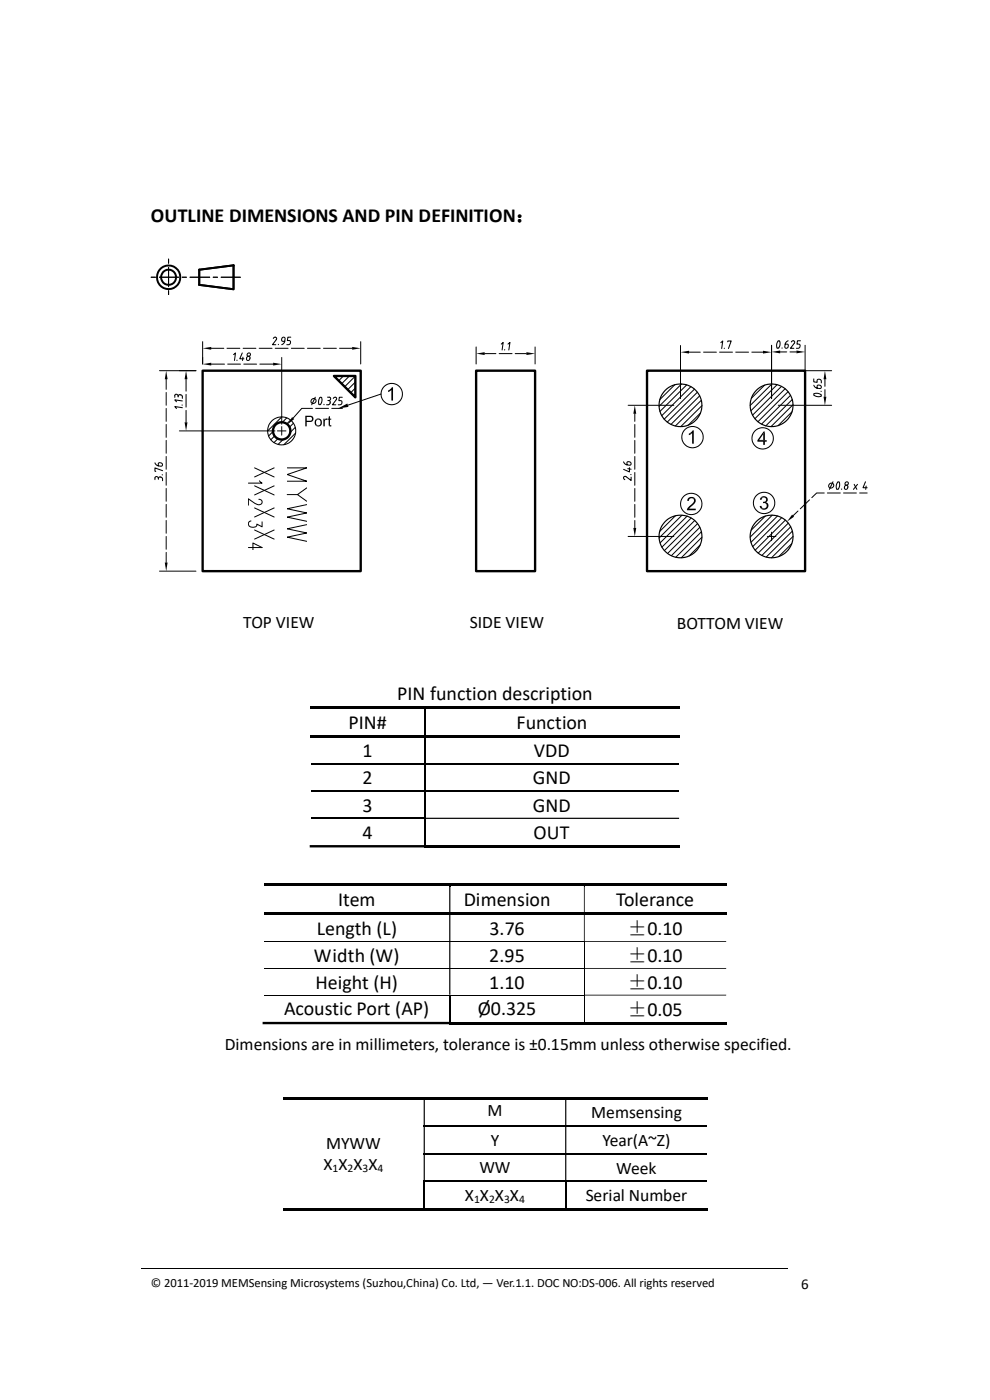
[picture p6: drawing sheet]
<svg xmlns="http://www.w3.org/2000/svg" width="210mm" height="297mm" viewBox="0 0 210 297" stroke-linecap="round" stroke-linejoin="round" font-family="sans-serif">
<g fill="none" stroke="#000" stroke-width=".21">
<path d="M32.1 58.8h.9M33.8 58.8h4.1M35.8 55v.8M35.8 56.7v4.1M38.7 58.8h.8M40.3 58.8h4.2M45.2 58.8h.9M46.9 58.8h4.1M33.8 78.6h7.8M35.8 61.7v.8M43 72.5v4.7M44.8 73.9h2.7"/>
<path d="M44.8 77.3h2.8M48.2 73.9h2.7M48.3 77.3h2.7M51.6 73.9h2.7M51.7 77.3h2.7M55 73.9h2.7M55.1 77.3h2.8M58.4 73.9h2.7M59.8 75.8v14.2M61.8 73.9h2.7M65.2 73.9h2.7M68.6 73.9h2.8"/>
<path d="M71.6 79.8l-.4 .3M72 73.9h2.7M72.9 79.8l-1.1 1M74.1 79.8l-1.6 1.6M75.4 79.8l-2.3 2.2M76.5 72.5v4.7M101 73.6v3.6M102.8 75h2.4M105.9 75h2.7M109.3 75h2.4M113.5 73.6v3.6M144.4 73.3v11.3"/>
<path d="M146.2 74.7h2.4M149.2 74.7h2.8M152.7 74.7h2.7M156.1 74.7h2.7M159.5 74.7h2.4M163.7 73.2v11.4M165.1 78.6h11.3M165.5 74.7h1.4M167.6 74.7h1.4M170.8 73.2v11.4M35.3 80.4v2.2M35.3 83.3v2.7"/>
<path d="M35.3 86.7v2.7M35.3 90.1v2.7M35.3 93.4v2.8M35.3 96.8v2.8M38.1 91.4h20.2M39.5 80.4v2.6M39.5 83.7v2.7M39.5 87.1v2.5M57.9 91.6l-.9 .9M58.3 92.5l-.9 .8M58.8 91.4h1.9M58.9 93.1l-.8 .8"/>
<path d="M59.8 90.5v1.8M59.8 88.4l-3 3M60.1 93.2l-1.1 1.1M60.8 88.7l-.9 .9M61.6 89.1l-.8 .8M62.3 89.8l-.9 .8M62.6 90.7l-1 1M62.7 91.9l-2.5 2.4M66.3 86.6h-2.3l-1.8 2.1M67 86.6h2.7M70.4 86.6h2.2M75.4 81.1l-1.6 1.6"/>
<path d="M75.4 82.3l-1 1M75.4 83.6l-.4 .3M80.8 83.6l-7 2.4M133.2 86h9.7M134.7 87.8v1.6M134.7 90.1v2.7M134.7 93.4v2.8M134.7 96.8v2.8M143.1 81.6l-3.1 3.2M144.6 81.5l-4.8 4.7M145.7 81.7l-5.7 5.6M146.6 82l-6.2 6.2"/>
<path d="M147.3 82.6l-6.4 6.3M147.9 83.2l-6.4 6.4M148.4 84l-6.1 6M148.6 87.6l-2.6 2.6M148.8 84.9l-5.5 5.5M148.9 86.1l-4.5 4.4M162.2 81.7l-2.8 2.8M163.7 81.5l-4.6 4.5M164.9 81.6l-5.6 5.5M165.1 86h11.3M165.8 82l-6.2 6.1M166.6 82.5l-6.5 6.3"/>
<path d="M167.2 83.1l-6.4 6.4M167.7 83.9l-6.2 6.1M168 87.3l-2.9 3M168.1 84.8l-5.6 5.5M168.2 85.9l-4.6 4.6M175 80.4v1.6M175 82.7v1.5M35.3 100.2v2.8M35.3 103.6v2.7M35.3 107v2.7M35.3 110.4v2.7M35.3 113.8v2.7"/>
<path d="M35.3 117.2v2.1M133.2 113.8h9.7M134.7 100.2v2.8M134.7 103.6v2.7M134.7 107v2.7M134.7 110.4v1.6M143.3 109.4l-3.4 3.3M144.7 109.3l-4.9 4.8M145.8 109.5l-5.8 5.7M146.6 109.9l-6.2 6.2M147.4 110.4l-6.5 6.4M148 111.1l-6.4 6.3"/>
<path d="M148.5 111.9l-6.1 6M148.5 115.6l-2.3 2.3M148.8 112.8l-5.4 5.4M148.9 114l-4.4 4.3M162.4 109.5l-3.1 3M162.8 113.8h1.8M163.7 112.9v1.8M163.8 109.3l-4.7 4.7M164.9 109.5l-5.6 5.6M165.8 109.8l-6.1 6.2M166.6 110.3l-6.4 6.4M167.2 111l-6.4 6.3"/>
<path d="M167.7 111.7l-6.1 6.1M168 115.3l-2.8 2.8M168.1 112.7l-5.6 5.5M168.2 113.8l-4.5 4.5M169.3 108.4l-1 1M171.7 106l-1.9 1.9M174.9 104.6h-1.7l-1 1M175.5 104.6h2.8M178.9 104.6h2.8M182.4 104.6h1.6M33.8 121.2h7.8M56 199.7h68"/>
<path d="M124 199.8v5.6M56 205.4h68M56 211.1h68M124 205.5v5.5M124 211.2v5.6M30 269.1h137"/>
</g>
<g fill="none" stroke="#000" stroke-width=".41">
<path d="M42.3 57.2l7.2-.9v5.1l-7.2-1z"/>
<circle cx="35.7" cy="58.8" r="2.5"/>
<circle cx="35.8" cy="58.8" r="1.61"/>
</g>
<g fill="none" stroke="#000" stroke-width=".5">
<path d="M43 78.6h33.5v42.6h-33.5zM70.8 79.8h4.6v4.5zM101 78.6h12.5v42.6h-12.5zM137.3 78.6h33.5v42.6h-33.5z"/>
<circle cx="59.8" cy="91.4" r="1.84"/>
</g>
<g fill="none" stroke="#000" stroke-width=".25">
<path d="M90.1 150.4v5.5M90.1 156.5v5.4M66 162.1h78.1M66 167.9h78.1M66 173.6h24.2M90.1 162.2v5.5M90.1 168v5.5M90.1 173.7v5.6M95.4 211.2v5.6M89.9 238.9h60.1M89.9 244.8h60.1M89.9 250.7h60.1"/>
<path d="M90 250.8v5.6M120 250.8v5.6"/>
<circle cx="144.4" cy="86" r="4.5"/>
<circle cx="163.7" cy="86" r="4.5"/>
<circle cx="144.4" cy="113.8" r="4.5"/>
<circle cx="163.7" cy="113.8" r="4.5"/>
</g>
<g fill="none" stroke="#000" stroke-width=".22">
<path d="M49.6 75.2l.4-.3-.3 1.6M50.3 76.4v.1M51.4 74.9l-.5 1.2h.9M51.5 75.8l-.1 .7M58 71.8a.35 .35 0 0 1 .5-.3 .35 .35 0 0 1 .1 .6l-.8 1h.7M59.1 73l-.1 .1M60.4 72.4h-.4a.41 .41 0 0 1-.2-.6 .41 .41 0 0 1 .7 .1l-.2 .8-.5 .4M61.7 71.5h-.6l-.1 .7h.3a.45 .45 0 0 1 .3 .5 .45 .45 0 0 1-.4 .4h-.4M106.3 73l.4-.4-.2 1.7M107.1 74.2l-.1 .1M107.8 73l.4-.4-.3 1.7M152.9 72.7l.4-.4-.2 1.6"/>
<path d="M153.7 73.9h-.1M154.4 72.5v-.2h.7l-.6 1.6M165 72.4l.2-.1a1.01 1.01 0 0 1-.2 1.6 1.22 1.22 0 0 1 0-1.5zM165.9 73.8v.1M167.2 72.3a1.2 1.2 0 0 0-.7 1.4 .45 .45 0 0 0 .7-.1 .45 .45 0 0 0-.2-.6h-.4M167.9 72.6a.35 .35 0 0 1 .5-.3 .35 .35 0 0 1 .1 .5l-.8 1.1h.7M169.8 72.3h-.6l-.1 .7h.3a.45 .45 0 0 1 .3 .5 .45 .45 0 0 1-.4 .4h-.4M32.9 98.2l.5 .6 .7 .1a.42 .42 0 0 0 .2-.7 .42 .42 0 0 0-.7 .2v.4M34.5 99.9l-1.6-.6v.7h.1M37.8 84a.37 .37 0 0 0-.3-.4 .37 .37 0 0 0-.4 .3v.4M37.8 84a.46 .46 0 0 1 .5-.3 .46 .46 0 0 1 .4 .5v.3M37.8 84v.2"/>
<path d="M38.6 85.9h.1M38.7 86.5l-1.6-.2 .3 .4M38.7 85.1l-1.6-.3 .3 .4M66.9 84.3l-.8 1.6M67.9 84.4l.1-.1a1.02 1.02 0 0 1-.1 1.6 .84 .84 0 0 1-.2-1.3zM68.7 85.8v.1M69.5 84.3h.4a.36 .36 0 0 1 .2 .4 .36 .36 0 0 1-.4 .3M69.6 85h.1M69.7 85a.46 .46 0 0 1 .4 .5 .46 .46 0 0 1-.5 .4h-.3M70.7 84.5a.35 .35 0 0 1 .5-.2 .35 .35 0 0 1 .1 .5l-.8 1.1h.7M72.6 84.3h-.6l-.1 .7h.3a.45 .45 0 0 1 .4 .5 .45 .45 0 0 1-.5 .4h-.3M132.3 98l.5 .6 .7 .1a.42 .42 0 0 0 .2-.7 .42 .42 0 0 0-.7 .2v.4"/>
<path d="M133.2 99.4l.7 .1M133.5 99.2v.9l-1.2-.5M172.6 81.7l.6 .6 .7 .1a.42 .42 0 0 0 .1-.7 .42 .42 0 0 0-.7 .2v.5M172.6 80.4v.6l.7 .1v-.3a.46 .46 0 0 1 .5-.4 .46 .46 0 0 1 .4 .5v.3M172.7 83.6a1.16 1.16 0 0 1 1.5 .3 1.13 1.13 0 0 1-1.6-.3zM174.1 83h.1M33.6 101.5a.45 .45 0 0 1 .5-.3 .45 .45 0 0 1 .4 .4v.4M33.6 101.5v.2M33.6 101.5a.37 .37 0 0 0-.3-.4 .37 .37 0 0 0-.4 .3v.4M34.4 100.7h.1M133.8 100.7h.1M133.9 101.2v.7l-1.1-.8a.35 .35 0 0 0-.5 .2 .35 .35 0 0 0 .2 .5"/>
<path d="M176.7 102.2l-.7 1.6M177.7 102.2h.1a1.01 1.01 0 0 1-.2 1.6 1.23 1.23 0 0 1 .1-1.6zM178.6 103.7l-.1 .1M181.2 102.8l.6 1M181.9 102.8l-.9 1M183.6 102.2l-.5 1.3h.9M183.7 103.1l-.1 .7"/>
<circle cx="52.6" cy="76.1" r=".42"/>
<circle cx="52.8" cy="75.3" r=".36"/>
<circle cx="59.8" cy="91.4" r="2.98"/>
<circle cx="66.5" cy="85.1" r=".54"/>
<circle cx="83.1" cy="83.6" r="2.27"/>
<circle cx="146.9" cy="92.7" r="2.27"/>
<circle cx="161.8" cy="93" r="2.27"/>
<circle cx="146.6" cy="106.9" r="2.27"/>
<circle cx="162.1" cy="106.7" r="2.27"/>
<circle cx="176.3" cy="103.1" r=".54"/>
<circle cx="179.5" cy="103.4" r=".42"/>
<circle cx="179.6" cy="102.6" r=".36"/>
</g>
<g fill="#000">
<path d="M43 73.9l1.8-.3v.6zM43 77.3l1.8-.4v.6zM57.9 76.9l1.9 .4-1.9 .2zM74.7 73.6l1.8 .3-1.8 .3zM101 75l1.8-.3v.6zM111.7 74.7l1.8 .3-1.8 .3zM144.4 74.7l1.8-.3v.6zM161.9 74.4l1.8 .3-1.8 .3zM163.7 74.7l1.8-.3v.6zM169 74.4l1.8 .3-1.8 .3zM35.3 78.6l.3 1.8h-.6zM39.5 78.6l.3 1.8h-.6z"/>
<path d="M39.2 89.6h.6l-.3 1.8zM62 88.5l.4 .4-1.4 1.1zM71.6 86.7l2.1-1.1 .2 .7zM134.7 86l.3 1.8h-.6zM174.7 84.2h.6l-.3 1.8zM175 78.6l.3 1.8h-.6zM35 119.3h.6l-.3 1.9zM134.4 112h.6l-.3 1.8zM168 109.2l.5 .4-1.6 1.1z"/>
<path d="M64.8 88.2h1.1l.5 .2-1.3 .1v.8h1.2l-.4 .2h-.8v1h-.3z" fill-rule="evenodd"/>
<path d="M65.6 88.5l.8-.1 .1 .4-.2 .5h-1.2h.7a.41 .41 0 0 0 .4-.5 .41 .41 0 0 0-.6-.3z" fill-rule="evenodd"/>
<path d="M67 89h.5a.64 .64 0 0 0-.5 .6 .64 .64 0 0 0 .5 .7h-.5l-.2-.2v-.6z" fill-rule="evenodd"/>
<path d="M67 89a.82 .82 0 0 1 1.1 .1 .82 .82 0 0 1 0 1.1 .82 .82 0 0 1-1.1 .1h.5a.65 .65 0 0 0 .5-.7 .65 .65 0 0 0-.5-.6z" fill-rule="evenodd"/>
<path d="M68.6 88.8h.3v.3h.3l-.3 .3v1.1h-.3z" fill-rule="evenodd"/>
<path d="M69 88.8l.5 .1-.1 .2h-.5z" fill-rule="evenodd"/>
<path d="M69.7 88.4l.3-.2v.6h.3v.2h-.3v1.1l.1 .1h-.4v-1.2h-.2v-.2h.2z" fill-rule="evenodd"/>
<path d="M69.7 90.2h.6v.3l-.4-.1z" fill-rule="evenodd"/>
<path d="M82.3 82.9l.7-.1-.7 .4z" fill-rule="evenodd"/>
<path d="M82.5 82.7l.6-.5h.3v2.8h-.4v-2.2z" fill-rule="evenodd"/>
<path d="M146.1 92l.7-.1-.7 .4z" fill-rule="evenodd"/>
<path d="M146.3 91.9l.6-.6h.3v2.8h-.4v-2.2z" fill-rule="evenodd"/>
<path d="M162.3 91.6v1.8h-1.3h.9v-1.3z" fill-rule="evenodd"/>
<path d="M162 91.6h.3l-1.3 1.8h1.6v.3h-.3v.7h-.4v-.7h-1.2v-.3z" fill-rule="evenodd"/>
<path d="M146 105.7l.4-.3h.5l.5 .3h-.9l-.2 .2-.2 .4-.3-.1z" fill-rule="evenodd"/>
<path d="M146.7 105.7h.7l.2 .7-1.4 1.5h1.4v.3h-1.9l.2-.5 .8-.7a.64 .64 0 0 0 .5-.7 .64 .64 0 0 0-.5-.6z" fill-rule="evenodd"/>
<path d="M161.4 105.5h.7l-.4 .2-.2 .4-.3-.1z" fill-rule="evenodd"/>
<path d="M161.2 107.4l.3-.1 .2 .4 .4 .2h-.7z" fill-rule="evenodd"/>
<path d="M161.9 106.5h.7l-.1 .1 .3 .1-.9 .1z" fill-rule="evenodd"/>
<path d="M161.4 105.5a.77 .77 0 0 1 1.1-.1 .77 .77 0 0 1 .1 1.1h-.7a.46 .46 0 0 0 .6-.4 .46 .46 0 0 0-.4-.6z" fill-rule="evenodd"/>
<path d="M162.1 106.7h.7a.9 .9 0 0 1-.1 1.3 .9 .9 0 0 1-1.3-.1h.7a.57 .57 0 0 0 .6-.6 .57 .57 0 0 0-.6-.6z" fill-rule="evenodd"/>
<path d="M90 149.9h54.1v.5h-54.1z" fill-rule="evenodd"/>
<path d="M90 155.9h54.1v.5h-54.1z" fill-rule="evenodd"/>
<path d="M90 179.3h54.1v.5h-54.1z" fill-rule="evenodd"/>
<path d="M90.2 173.5h53.9v.2h-53.9zM65.7 179.3h24.3v.5h-24.3z" fill-rule="evenodd"/>
<path d="M95.3 187.5h28.6v.5h-28.6z" fill-rule="evenodd"/>
<path d="M95.3 188h.2v5.5h-.2zM123.9 188h.1v5.5h-.1z" fill-rule="evenodd"/>
<path d="M95.3 193.5h28.6v.6h-28.6z" fill-rule="evenodd"/>
<path d="M95.3 194.1h.2v5.5h-.2zM123.9 194.1h.1v5.5h-.1z" fill-rule="evenodd"/>
<path d="M123.9 187.5h30.2v.5h-30.2z" fill-rule="evenodd"/>
<path d="M123.9 193.5h30.2v.6h-30.2z" fill-rule="evenodd"/>
<path d="M124 199.6h30.1v.2h-30.1zM95.3 199.8h.2v5.6h-.2z" fill-rule="evenodd"/>
<path d="M95.3 216.8h28.6v.5h-28.6z" fill-rule="evenodd"/>
<path d="M123.9 216.8h30.2v.5h-30.2z" fill-rule="evenodd"/>
<path d="M124 205.4h30.1v.1h-30.1zM95.3 205.5h.2v5.5h-.2z" fill-rule="evenodd"/>
<path d="M124 211h30.1v.2h-30.1zM55.7 216.8h39.6v.5h-39.6z" fill-rule="evenodd"/>
<path d="M89.9 232.7h30v.5h-30z" fill-rule="evenodd"/>
<path d="M89.9 233.3h.2v5.5h-.2zM119.9 233.3h.2v5.5h-.2z" fill-rule="evenodd"/>
<path d="M89.9 239.1h.2v5.6h-.2zM119.9 239.1h.2v5.6h-.2z" fill-rule="evenodd"/>
<path d="M119.9 232.7h30.1v.5h-30.1z" fill-rule="evenodd"/>
<path d="M89.9 244.9h.2v5.6h-.2zM119.9 244.9h.2v5.6h-.2z" fill-rule="evenodd"/>
<path d="M89.9 256.4h30v.5h-30z" fill-rule="evenodd"/>
<path d="M119.9 256.4h30.1v.5h-30.1z" fill-rule="evenodd"/>
</g>
<g fill="#000">
<path d="M66 149.9h24v.5h-24zM66 155.9h24v.5h-24zM90 150.4h.2zM90 156.4l.2 .1zM56 187.5h39.3v.5h-39.3zM56 193.5h39.3v.6h-39.3zM95.3 188h.2zM95.3 194.1h.2zM123.9 188h.1zM123.9 194.1h.1zM60 232.7h29.9v.5h-29.9zM89.9 233.2l.2 .1z"/>
<path d="M119.9 233.2l.2 .1zM60 256.4h29.9v.5h-29.9z"/>
</g>
<g fill="#fff">
<path d="M43.1 217.5h129.4v8.1h-129.4z"/>
<path d="M49.1 128h21.3v7.9h-21.3z"/>
<path d="M141.1 128.1h33v7.9h-33z"/>
<path d="M97.2 128h21.3v7.9h-21.3z"/>
</g>
<g fill="none" stroke="#000" stroke-width=".21">
<path d="M54 99.3l4.2 1.9M58.2 99.3l-4.2 1.9M60.9 99.3h4.2l-4.2 1.4 4.2 1.4h-4.2M52.7 116.2h2.9l-1.9-1v1.4M53.2 110.5a.65 .65 0 0 0-.5 .6 .65 .65 0 0 0 .4 .7l.4 .1a.84 .84 0 0 0 1-.4v-.3l1.1 .6v-1.1M54 103.1l4.2 1.9M54 107.8l4.2 1.9M54 112.4l4.2 2M54.9 105.9l.4 .1a.64 .64 0 0 1 .1 .9 .64 .64 0 0 1-.9 .1l-1.8-1.2v1.4M55 102l.6 .5h-2.9M58.2 103.1l-4.2 1.9M58.2 107.8l-4.2 1.9"/>
<path d="M58.2 112.4l-4.2 2M60.9 104.9h2.2M65.1 103.5l-2 1.4 2 1.4M65.1 107.1l-4.2 .8 4.2 .9-4.2 .9 4.2 .9M65.1 111.3l-4.2 .9 4.2 .9-4.2 .9 4.2 .8"/>
</g>
<g font-size="4.2">
<text x="32" y="47.1">OUTLINE DIMENSIONS AND PIN DEFINITION：</text>
<text x="84.2" y="148.5">PIN function description</text>
<text x="74" y="154.6">PIN#</text>
<text x="109.6" y="154.6">Function</text>
<text x="76.9" y="160.6">1</text>
<text x="113.2" y="160.6">VDD</text>
<text x="76.9" y="166.4">2</text>
<text x="113.1" y="166.4">GND</text>
<text x="76.9" y="172.2">3</text>
<text x="113.1" y="172.2">GND</text>
<text x="76.9" y="177.9">4</text>
<text x="113.2" y="177.9">OUT</text>
<text x="71.7" y="192.2">Item</text>
<text x="98.4" y="192.2">Dimension</text>
<text x="130.7" y="192.2">Tolerance</text>
<text x="67.2" y="198.3">Length (L)</text>
<text x="103.8" y="198.3">3.76</text>
<text x="133.1" y="198.3">±0.10</text>
<text x="66.6" y="204">Width (W)</text>
<text x="66.9" y="209.7">Height (H)</text>
<text x="103.8" y="209.7">1.10</text>
<text x="103.8" y="204">2.95</text>
<text x="133.1" y="204">±0.10</text>
<text x="133.1" y="209.8">±0.10</text>
<text x="60.3" y="215.4">Acoustic Port (AP)</text>
<text x="101.3" y="215.4">Ø0.325</text>
<text x="133.1" y="215.5">±0.05</text>
</g>
<g font-size="3.7">
<text x="51.6" y="133.3">TOP VIEW</text>
<text x="99.7" y="133.3">SIDE VIEW</text>
<text x="143.6" y="133.4">BOTTOM VIEW</text>
<text x="47.7" y="222.8">Dimensions are in millimeters, tolerance is ±0.15mm unless otherwise specified.</text>
<text x="103.4" y="236.7">M</text>
<text x="125.4" y="237.2">Memsensing</text>
<text x="69.2" y="243.8">MYWW</text>
<text x="104.1" y="243.1">Y</text>
<text x="127.8" y="243.1">Year(A~Z)</text>
<text x="68.6" y="248.3">X X X X</text>
<text x="101.7" y="248.9">WW</text>
<text x="130.7" y="249">Week</text>
<text x="98.6" y="254.8">X X X X</text>
<text x="124.2" y="254.8">Serial Number</text>
</g>
<text font-size="3.2" x="169.9" y="273.5">6</text>
<text font-size="2.7" x="32" y="273">© 2011-2019 MEMSensing Microsystems (Suzhou,China) Co. Ltd, — Ver.1.1. DOC NO:DS-006. All rights reserved</text>
<g font-size="2.5">
<text x="70.6" y="248.6">1</text>
<text x="73.7" y="248.6">2</text>
<text x="76.9" y="248.6">3</text>
<text x="80.1" y="248.6">4</text>
<text x="100.6" y="255.1">1</text>
<text x="103.8" y="255.1">2</text>
<text x="106.9" y="255.1">3</text>
<text x="110.1" y="255.1">4</text>
</g>
</svg>
